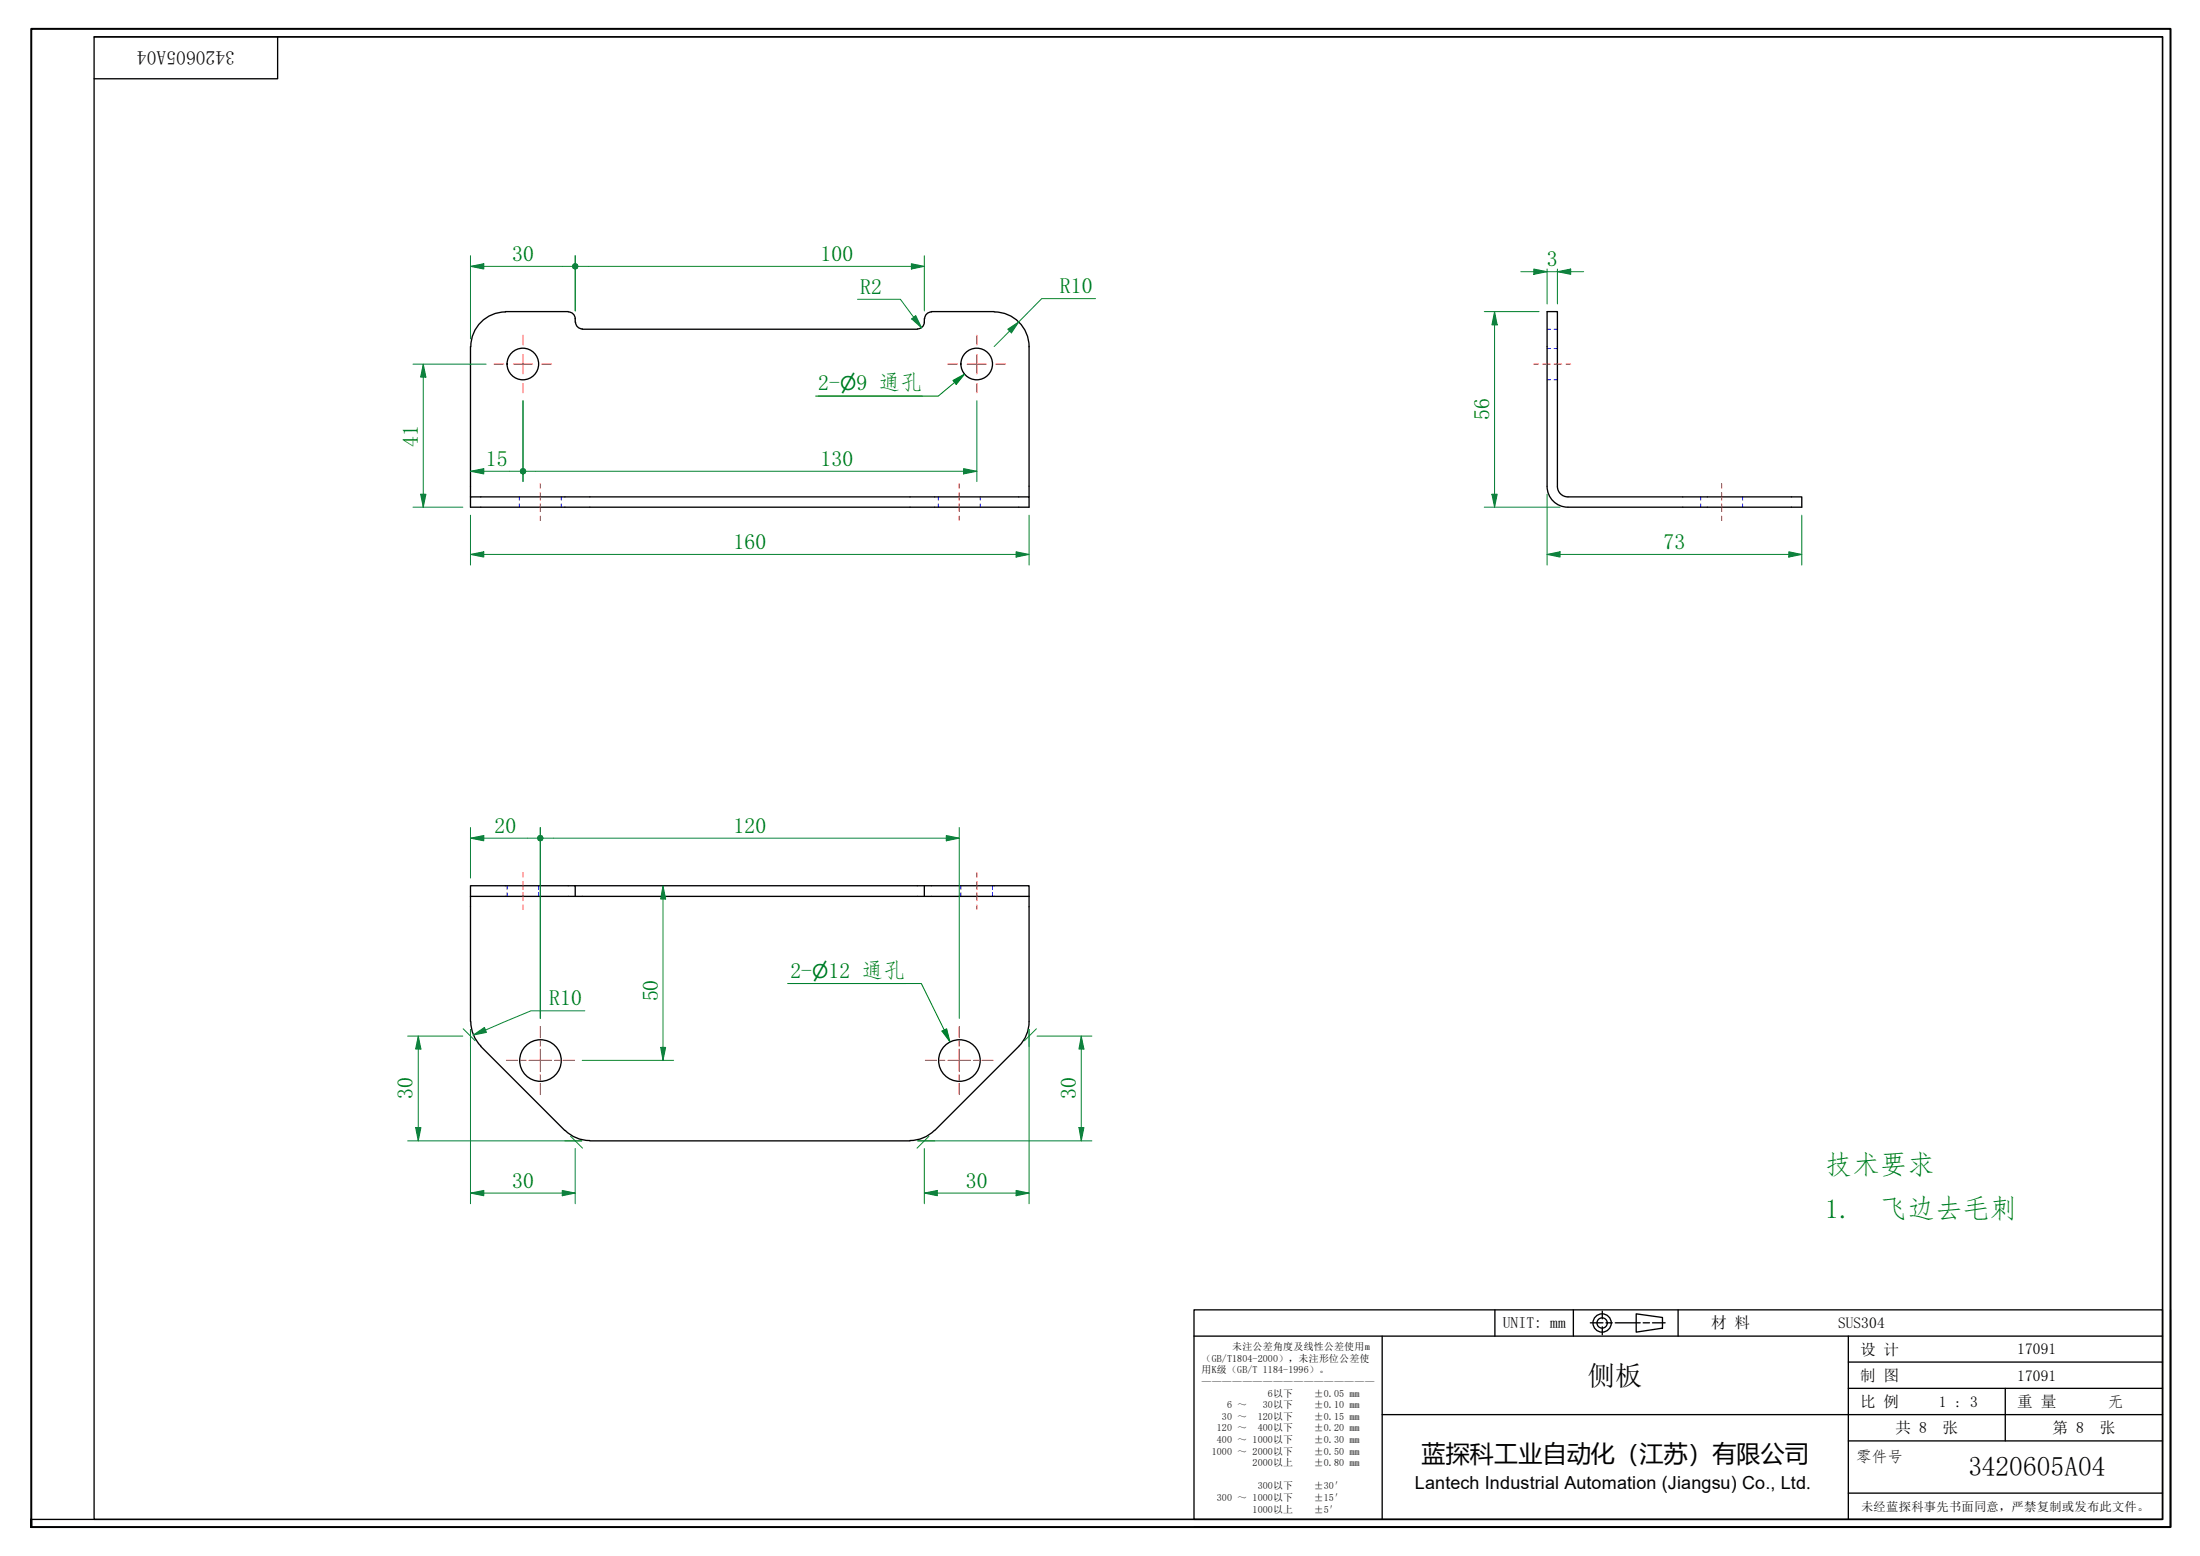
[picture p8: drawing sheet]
<svg xmlns="http://www.w3.org/2000/svg" width="420mm" height="297mm" viewBox="0 0 420 297" stroke-linecap="round" stroke-linejoin="round" font-family="sans-serif">
<g fill="none" stroke="#00f" stroke-width=".19">
<path d="M295.5 62.9h.6M295.5 66.5h.6M295.5 72.5h.6M296.8 62.9h.6M296.8 66.5h.6M296.8 72.5h.6M99.2 94.9v.6M99.2 96.2v.6M107.2 94.9v.6M107.2 96.2v.6M179.2 94.9v.6M179.2 96.2v.6"/>
<path d="M187.2 94.9v.6M187.2 96.2v.6M324.8 94.9v.6M324.8 96.2v.6M332.8 94.9v.6M332.8 96.2v.6M96.8 169.1v.7M96.8 170.4v.7M102.9 169.1v.7M102.9 170.4v.7M183.5 169.1v.7M183.5 170.4v.7"/>
<path d="M189.5 169.1v.7M189.5 170.4v.7"/>
</g>
<g fill="none" stroke="#000" stroke-width=".25">
<path d="M96.5 59.5h12M96.6 59.5a6.6 6.6 0 0 0-6.7 6.7M108.6 59.5a1.47 1.47 0 0 1 1.3 2M177.9 59.5h12M177.9 59.5a1.3 1.3 0 0 0-1.3 1.4M189.9 59.5a6.6 6.6 0 0 1 6.6 6.7v28.7M89.9 66.2v28.7M109.9 61.5a1.3 1.3 0 0 0 1.3 1.3M111.2 62.9h64M176.5 60.8a1.47 1.47 0 0 1-1.3 2M89.9 94.9h106.6v1.9h-106.6zM295.5 92.8v-33.3h1.9v33.3"/>
<path d="M295.5 92.9a4 4 0 0 0 3.9 3.9M297.4 92.9a2 2 0 0 0 2 2M299.5 94.9h44.6v1.9h-44.6M89.9 171.1h106.6M89.9 171.1v-2h20v2M89.9 171.1v23.9M109.9 169.1h66.6M176.5 171.1v-2h20v2M196.5 171.1v23.9M89.9 195a6.6 6.6 0 0 0 2 4.7M91.8 199.8l16.1 16M194.6 199.8l-16.1 16"/>
<path d="M196.5 195a6.6 6.6 0 0 1-1.9 4.7M107.9 215.8a6.6 6.6 0 0 0 4.7 1.9M112.6 217.8h61.2M178.5 215.8a6.6 6.6 0 0 1-4.7 1.9"/>
<circle cx="99.9" cy="69.5" r="3"/>
<circle cx="186.5" cy="69.5" r="3"/>
<circle cx="103.2" cy="202.5" r="4"/>
<circle cx="183.2" cy="202.5" r="4"/>
</g>
<path d="M6 291.5v-1.4v1.4M6 290.1v-284.6h408.5v286h-408.5" fill="none" stroke="#000" stroke-width=".38"/>
<path d="M18 7h395v283.1h-395zM18 7h395M53 7v8h-35M413 7v283.1h-407" fill="none" stroke="#000" stroke-width=".25"/>
<g fill="none" stroke="#000" stroke-width=".25">
<path d="M228 250h185v40.1h-185zM228 255.1h185M264 255.1v35M285.5 250v5.1M300.5 250v5.1M303.7 252.5h2.4M306 250.3v1.5M306 253.3v1.5M306.7 252.5h1.2M308.5 252.5h4.7M312.5 250.8l5 .7v2l-5 .8zM313.8 252.5h1.2"/>
<path d="M315.6 252.5h2.4M320.5 250v5.1M353 255.1v35M414.5 250v41.5h-186.5M264 270.1h149M353 275.1h60M353 265h60M353 260h60M383 265v10.1M353 285h60"/>
<circle cx="306" cy="252.6" r="1.75"/>
<circle cx="306" cy="252.6" r=".98"/>
</g>
<g fill="none" stroke="#f00" stroke-width=".19">
<path d="M103.2 92.3v.9M103.2 94v1.5M103.2 96.2v1.4M103.2 98.5v.9M183.2 92.3v.9M183.2 94v1.5M183.2 96.2v1.4M183.2 98.5v.9M99.9 166.6v.8M99.9 168.3v1.5M99.9 170.4v1.5M99.9 172.8v.8"/>
<path d="M186.6 166.6v.8M186.6 168.3v1.5M186.6 170.4v1.5M186.6 172.8v.8"/>
</g>
<g fill="none" stroke="#f00" stroke-width=".19">
<path d="M94.4 69.5h1.8M98 69.5h3.7M99.9 64v1.8M99.9 67.7v3.7M99.9 73.2v1.8M103.5 69.5h1.8M181 69.5h1.9M184.7 69.5h3.6M186.6 64v1.8M186.6 67.7v3.7M186.6 73.2v1.8M190.2 69.5h1.8"/>
<path d="M103.2 195.9v2.2M103.2 198.7v1.1M183.2 195.9v2.2M183.2 198.7v1.1M96.7 202.4h2.2M99.4 202.4h1.1M101 202.4h4.3M103.2 200.3v4.3M103.2 205.2v1M103.2 206.8v2.2M105.9 202.4h1.1M107.5 202.4h2.2"/>
<path d="M176.7 202.4h2.2M179.4 202.4h1.1M181 202.4h4.4M183.2 200.3v4.3M183.2 205.2v1M183.2 206.8v2.2M185.9 202.4h1.1M187.5 202.4h2.2"/>
</g>
<path d="M89.9 90h2.5" fill="none" stroke="#00803f" stroke-width=".19"/>
<path d="M89.9 90l2.5-.5v1z" fill="#00803f"/>
<path d="M89.9 90l2.5-.5v1zM97.3 90h2" fill="none" stroke="#00803f" stroke-width=".19"/>
<circle cx="99.9" cy="90" r=".63" fill="#00803f"/>
<path d="M99.9 76.5v15.4M92.4 90h4.9M100.5 90h1.9" fill="none" stroke="#00803f" stroke-width=".19"/>
<circle cx="99.9" cy="90" r=".63" fill="#00803f"/>
<path d="M184 90h2.6" fill="none" stroke="#00803f" stroke-width=".19"/>
<path d="M184 89.5l2.6 .5-2.6 .5z" fill="#00803f"/>
<path d="M89.9 50.8h2.5M99.9 76.5v15.4M186.6 76.5v15.4M102.4 90h81.6M184 89.5l2.6 .5-2.6 .5z" fill="none" stroke="#00803f" stroke-width=".19"/>
<path d="M89.9 50.8l2.5-.5v1.1z" fill="#00803f"/>
<path d="M89.9 50.8l2.5-.5v1.1zM107.4 50.8h1.8" fill="none" stroke="#00803f" stroke-width=".19"/>
<circle cx="109.9" cy="50.8" r=".63" fill="#00803f"/>
<path d="M89.9 48.8v15.9M92.4 50.8h15M109.9 48.8v10.6M110.5 50.8h1.9" fill="none" stroke="#00803f" stroke-width=".19"/>
<circle cx="109.9" cy="50.9" r=".63" fill="#00803f"/>
<path d="M174.1 50.8h2.4" fill="none" stroke="#00803f" stroke-width=".19"/>
<path d="M174.1 50.3l2.4 .5-2.4 .6z" fill="#00803f"/>
<path d="M109.9 48.8v10.6M112.4 50.8h61.7M174.1 50.3l2.4 .5-2.4 .6zM176.5 48.8v10.6M80.8 94.3v2.5" fill="none" stroke="#00803f" stroke-width=".19"/>
<path d="M80.3 94.3h1l-.5 2.5z" fill="#00803f"/>
<path d="M80.8 69.5v2.5M80.3 94.3h1l-.5 2.5z" fill="none" stroke="#00803f" stroke-width=".19"/>
<path d="M80.8 69.5l.5 2.5h-1z" fill="#00803f"/>
<path d="M78.9 69.5h13.9M80.8 69.5l.5 2.5h-1zM80.8 72v22.3M78.9 96.8h9.5" fill="none" stroke="#00803f" stroke-width=".19"/>
<path d="M156.3 75.6h19.8M184.2 71.4l-1.9 1.6" fill="none" stroke="#008000" stroke-width=".19"/>
<path d="M182 72.6l2.2-1.2-1.6 2z" fill="#008000"/>
<path d="M182 72.6l2.2-1.2-1.6 2zM182.3 73l-3.1 2.6h-23.4" fill="none" stroke="#008000" stroke-width=".19"/>
<path d="M89.9 105.8h2.5" fill="none" stroke="#00803f" stroke-width=".19"/>
<path d="M89.9 105.8l2.5-.5v1z" fill="#00803f"/>
<path d="M89.9 105.8l2.5-.5v1zM194.1 105.8h2.4" fill="none" stroke="#00803f" stroke-width=".19"/>
<path d="M194.1 105.3l2.4 .5-2.4 .5z" fill="#00803f"/>
<path d="M89.9 98.3v9.6M196.5 98.3v9.6M92.4 105.8h101.7M194.1 105.3l2.4 .5-2.4 .5zM89.9 160h2.5" fill="none" stroke="#00803f" stroke-width=".19"/>
<path d="M89.9 160l2.5-.5v1z" fill="#00803f"/>
<path d="M89.9 160l2.5-.5v1zM100.7 160h1.9" fill="none" stroke="#00803f" stroke-width=".19"/>
<circle cx="103.2" cy="160" r=".63" fill="#00803f"/>
<path d="M89.9 158v9.6M103.2 158v36.4M92.4 160h8.3M103.8 160h1.9" fill="none" stroke="#00803f" stroke-width=".19"/>
<circle cx="103.2" cy="160" r=".63" fill="#00803f"/>
<path d="M180.7 160h2.5" fill="none" stroke="#00803f" stroke-width=".19"/>
<path d="M180.7 159.5l2.5 .5-2.5 .5z" fill="#00803f"/>
<path d="M103.2 158v36.4M180.7 159.5l2.5 .5-2.5 .5zM183.2 158v36.4M105.7 160h75M126.6 169.1v2.5" fill="none" stroke="#00803f" stroke-width=".19"/>
<path d="M126.6 169.1l.5 2.5h-.9z" fill="#00803f"/>
<path d="M126.6 169.1l.5 2.5h-.9zM126.6 199.9v2.5" fill="none" stroke="#00803f" stroke-width=".19"/>
<path d="M126.2 199.9h.9l-.5 2.5z" fill="#00803f"/>
<path d="M126.6 171.6v28.3M126.2 199.9h.9l-.5 2.5zM111.2 202.4h17.5" fill="none" stroke="#00803f" stroke-width=".19"/>
<path d="M150.9 187.8h22.1M180.3 196.6l1.1 2.3" fill="none" stroke="#008000" stroke-width=".19"/>
<path d="M179.9 196.8l.9-.4 .6 2.5z" fill="#008000"/>
<path d="M150.4 187.8h25.6l4.3 8.8M179.9 196.8l.9-.4 .6 2.5z" fill="none" stroke="#008000" stroke-width=".19"/>
<path d="M89.9 227.8h2.5" fill="none" stroke="#00803f" stroke-width=".19"/>
<path d="M89.9 227.8l2.5-.5v1z" fill="#00803f"/>
<path d="M89.9 227.8l2.5-.5v1zM107.4 227.8h2.5" fill="none" stroke="#00803f" stroke-width=".19"/>
<path d="M107.4 227.3l2.5 .5-2.5 .5z" fill="#00803f"/>
<path d="M89.9 196.5v33.3M79.9 215.3v2.5M107.9 217.8h3.2M109 216.9l2.3 2.3M109.9 219.3v10.5M92.4 227.8h15M107.4 227.3l2.5 .5-2.5 .5z" fill="none" stroke="#00803f" stroke-width=".19"/>
<path d="M79.4 215.3h1l-.5 2.5z" fill="#00803f"/>
<path d="M79.9 197.8v2.5M79.4 215.3h1l-.5 2.5z" fill="none" stroke="#00803f" stroke-width=".19"/>
<path d="M79.9 197.8l.5 2.5h-1z" fill="#00803f"/>
<path d="M77.9 197.8h10.5M79.9 197.8l.5 2.5h-1zM88.5 196.4l2.2 2.3M89.9 196.5v3.3M77.9 217.8h33.2M79.9 200.3v15M194.1 227.8h2.4" fill="none" stroke="#00803f" stroke-width=".19"/>
<path d="M194.1 227.3l2.4 .5-2.4 .5z" fill="#00803f"/>
<path d="M176.5 227.8h2.5M194.1 227.3l2.4 .5-2.4 .5z" fill="none" stroke="#00803f" stroke-width=".19"/>
<path d="M176.5 227.8l2.5-.5v1z" fill="#00803f"/>
<path d="M196.5 196.5v33.3M175.3 217.8h3.3M176.5 219.3v10.5M177.4 216.9l-2.3 2.3M206.5 215.3v2.5M176.5 227.8l2.5-.5v1zM179 227.8h15.1" fill="none" stroke="#00803f" stroke-width=".19"/>
<path d="M206.1 215.3h.9l-.5 2.5z" fill="#00803f"/>
<path d="M206.5 197.8v2.5M206.1 215.3h.9l-.5 2.5z" fill="none" stroke="#00803f" stroke-width=".19"/>
<path d="M206.5 197.8l.5 2.5h-.9z" fill="#00803f"/>
<path d="M92.7 196.6l-2.3 1M196.5 196.5v3.3M197.9 196.4l-2.3 2.3M198.1 197.8h10.4M206.5 197.8l.5 2.5h-.9zM175.3 217.8h33.2M206.5 200.3v15" fill="none" stroke="#00803f" stroke-width=".19"/>
<path d="M90.4 197.6l2.1-1.5 .4 1z" fill="#00803f"/>
<path d="M174.5 60.6l1.5 2M90.4 197.6l2.1-1.5 .4 1zM111.7 193h-10.3l-8.7 3.6" fill="none" stroke="#00803f" stroke-width=".19"/>
<path d="M174.1 60.9l.8-.7 1.1 2.4z" fill="#00803f"/>
<path d="M163.8 57.1h8.2l3.2 4.4-.7-.9M174.1 60.9l.8-.7 1.1 2.4zM194.6 61.5l-1.8 1.7" fill="none" stroke="#00803f" stroke-width=".19"/>
<path d="M192.5 62.9l2.1-1.4-1.4 2z" fill="#00803f"/>
<path d="M209.2 57h-10.3l-4.3 4.5M192.5 62.9l2.1-1.4-1.4 2zM192.8 63.2l-2.9 3M295.5 105.8h2.4" fill="none" stroke="#00803f" stroke-width=".19"/>
<path d="M292.9 69.5h.9M294.6 69.5h1.5M296.8 69.5h1.5M299.1 69.5h.9M328.8 92.3v.9M328.8 94v1.5M328.8 96.2v1.4M328.8 98.5v.9" fill="none" stroke="#f00" stroke-width=".19"/>
<path d="M295.5 105.8l2.4-.5v1z" fill="#00803f"/>
<path d="M295.5 105.8l2.4-.5v1zM341.6 105.8h2.5" fill="none" stroke="#00803f" stroke-width=".19"/>
<path d="M341.6 105.3l2.5 .5-2.5 .5z" fill="#00803f"/>
<path d="M285.4 94.3v2.5M295.5 94.3v13.6M344.1 98.3v9.6M297.9 105.8h43.7M341.6 105.3l2.5 .5-2.5 .5z" fill="none" stroke="#00803f" stroke-width=".19"/>
<path d="M284.9 94.3h1l-.5 2.5z" fill="#00803f"/>
<path d="M285.4 59.5v2.5M284.9 94.3h1l-.5 2.5z" fill="none" stroke="#00803f" stroke-width=".19"/>
<path d="M285.4 59.5l.5 2.5h-1z" fill="#00803f"/>
<path d="M283.5 59.5h10.4M285.4 59.5l.5 2.5h-1zM292.9 51.9h2.6M285.4 62v32.3M283.5 96.8h14.4" fill="none" stroke="#00803f" stroke-width=".19"/>
<path d="M292.9 51.4l2.6 .5-2.6 .5z" fill="#00803f"/>
<path d="M292.9 51.4l2.6 .5-2.6 .5zM297.4 51.9h2.6" fill="none" stroke="#00803f" stroke-width=".19"/>
<path d="M297.4 51.9l2.6-.5v1z" fill="#00803f"/>
<path d="M290.4 51.9h2.5M295.5 51.9h1.9M295.5 51.4v6.6M297.4 51.9l2.6-.5v1zM297.4 51.4v6.6M300 51.9h2.5" fill="none" stroke="#00803f" stroke-width=".19"/>
<g font-size="5.2" fill="#008000">
<text x="348.6" y="224.2">技术要求</text>
<text x="348.6" y="232.6">1.</text>
<text x="359.1" y="232.6">飞边去毛刺</text>
</g>
<g font-size="5.2">
<text x="303.3" y="264.4">侧板</text>
<text x="375.9" y="281.9">3420605A04</text>
</g>
<text font-size="4.6" x="271.5" y="279">蓝探科工业自动化（江苏）有限公司</text>
<g font-size="4.2" fill="#008000">
<text x="97.8" y="49.8">30</text>
<text x="156.7" y="49.8">100</text>
<text x="295.4" y="50.8">3</text>
<text x="164.3" y="56.2">R2</text>
<text x="202.4" y="56">R10</text>
<text x="156.3" y="74.5">2-</text>
<text x="163.6" y="74.5">9 通孔</text>
<text x="284.4" y="80.2" transform="rotate(-90 284.4 80.2)">56</text>
<text x="79.8" y="85.3" transform="rotate(-90 79.8 85.3)">41</text>
<text x="92.8" y="88.9">15</text>
<text x="156.7" y="88.9">130</text>
<text x="140.1" y="104.8">160</text>
<text x="317.7" y="104.8">73</text>
<text x="94.4" y="158.9">20</text>
<text x="140.1" y="158.9">120</text>
<text x="104.9" y="191.9">R10</text>
<text x="125.6" y="191.2" transform="rotate(-90 125.6 191.2)">50</text>
<text x="150.9" y="186.6">2-</text>
<text x="158.2" y="186.6">12 通孔</text>
<text x="78.8" y="209.9" transform="rotate(-90 78.8 209.9)">30</text>
<text x="205.5" y="209.9" transform="rotate(-90 205.5 209.9)">30</text>
<text x="97.8" y="226.7">30</text>
<text x="184.5" y="226.7">30</text>
</g>
<text font-size="3.7" x="44.8" y="9.7" transform="rotate(180 44.8 9.7)">3420605A04</text>
<g font-size="3.6" fill="#008000">
<text x="160.5" y="74.5">⌀</text>
<text x="155.1" y="186.6">⌀</text>
</g>
<text font-size="3.4" x="270.2" y="284.2">Lantech Industrial Automation (Jiangsu) Co., Ltd.</text>
<g font-size="3">
<text x="287" y="253.5">UNIT: mm</text>
<text x="326.8" y="253.6">材 料</text>
<text x="351" y="253.5">SUS304</text>
<text x="355.3" y="263.6">制 图</text>
<text x="355.3" y="258.6">设 计</text>
<text x="385.3" y="258.6">17091</text>
<text x="385.3" y="263.6">17091</text>
<text x="355.3" y="268.6">比 例</text>
<text x="370.3" y="268.5">1 : 3</text>
<text x="385.3" y="268.7">重 量</text>
<text x="402.5" y="268.5">无</text>
<text x="362" y="273.6">共 8</text>
<text x="371" y="273.6">张</text>
<text x="392" y="273.6">第 8</text>
<text x="401" y="273.6">张</text>
<text x="354.5" y="279.1">零件号</text>
</g>
<text font-size="2.3" x="355.5" y="288.4">未经蓝探科事先书面同意，严禁复制或发布此文件。</text>
<g font-size="1.9">
<text x="235.3" y="257.7">未注公差角度及线性公差使用m</text>
<text x="229.5" y="260">（GB/T1804-2000），未注形位公差使</text>
<text x="229.5" y="262.2">用K级（GB/T 1184-1996）。</text>
<text x="229.5" y="264.4">—————————————————</text>
<text x="234.4" y="268.8">6 ～</text>
<text x="241.2" y="268.8">30以下</text>
<text x="242.1" y="266.6">6以下</text>
<text x="250.9" y="266.6">±0.05 mm</text>
<text x="250.9" y="268.8">±0.10 mm</text>
<text x="232.4" y="273.2">120 ～</text>
<text x="232.4" y="275.4">400 ～ 1000以下</text>
<text x="233.4" y="271.1">30 ～</text>
<text x="240.2" y="271.1">120以下</text>
<text x="240.2" y="273.2">400以下</text>
<text x="250.9" y="271.1">±0.15 mm</text>
<text x="250.9" y="273.2">±0.20 mm</text>
<text x="250.9" y="275.4">±0.30 mm</text>
<text x="231.5" y="277.7">1000 ～ 2000以下</text>
<text x="239.2" y="279.9">2000以上</text>
<text x="250.9" y="277.7">±0.50 mm</text>
<text x="250.9" y="279.9">±0.80 mm</text>
<text x="232.4" y="286.6">300 ～ 1000以下</text>
<text x="240.2" y="284.3">300以下</text>
<text x="250.9" y="284.3">±30′</text>
<text x="250.9" y="286.6">±15′</text>
<text x="239.2" y="288.8">1000以上</text>
<text x="250.9" y="288.8">±5′</text>
</g>
</svg>
